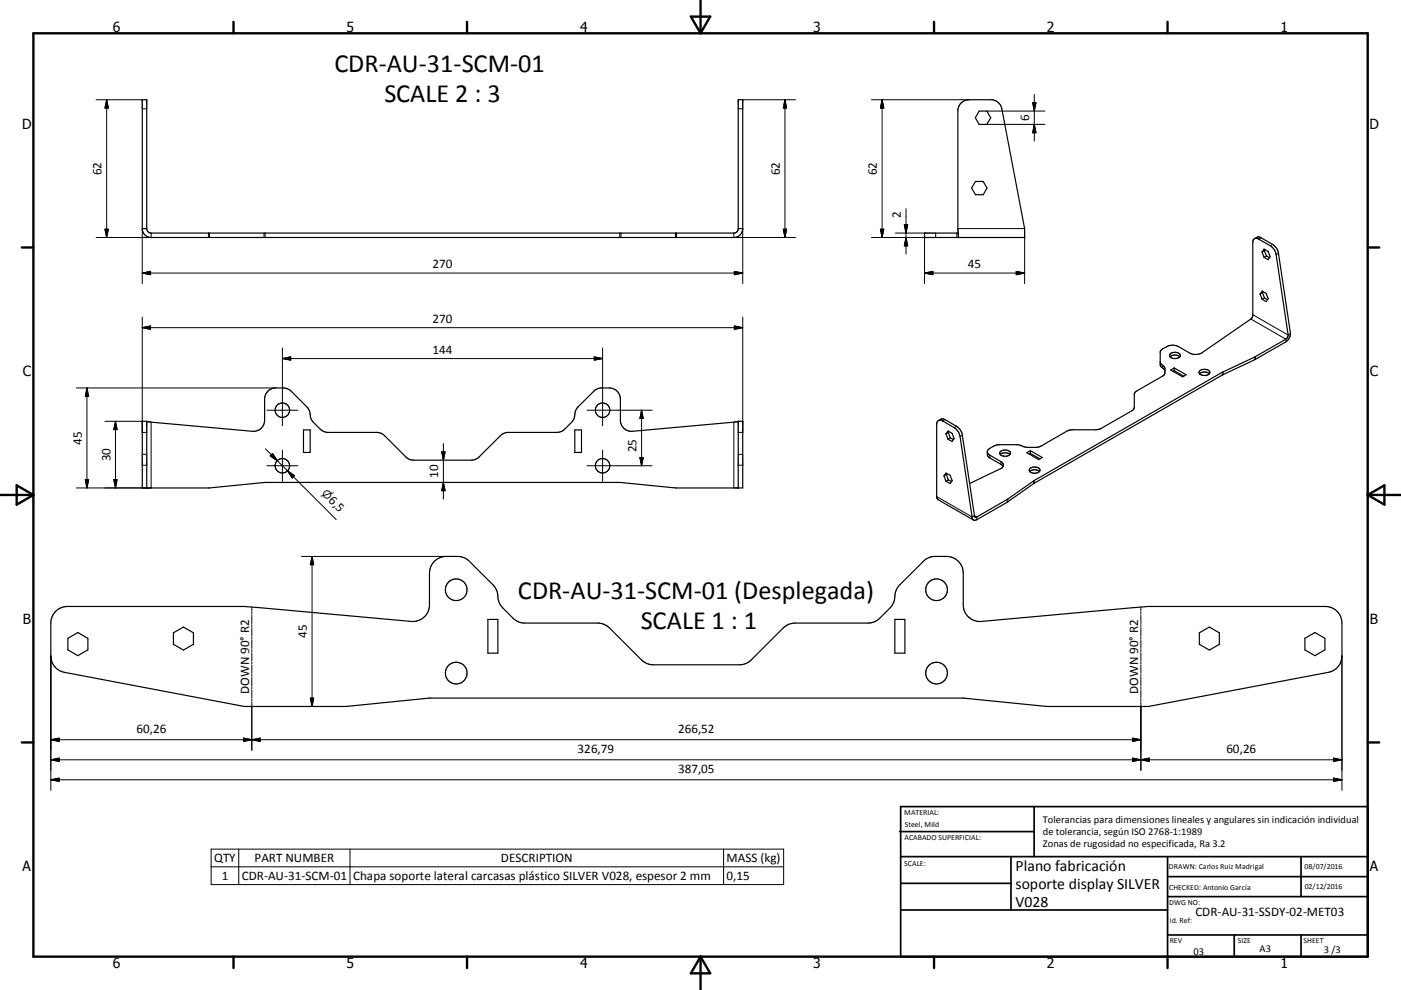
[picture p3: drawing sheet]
<svg xmlns="http://www.w3.org/2000/svg" width="420mm" height="297mm" viewBox="0 0 420 297" stroke-linecap="round" stroke-linejoin="round" font-family="sans-serif">
<g fill="none" stroke="#000" stroke-width=".36">
<path d="M293.5 33.3h2.4l1.1 2-1.1 2h-2.4l-1.1-2zM292.5 54.4h2.3l1.1 2-1.1 2h-2.3l-1.2-2zM42.7 68.6a2.67 2.67 0 0 0 2.6 2.7h174.7a2.67 2.67 0 0 0 2.7-2.7M42.7 68.6v-38.7h1.3v38.7M42.7 68.6h1.3M44 68.6a1.35 1.35 0 0 0 1.3 1.3h174.7a1.35 1.35 0 0 0 1.3-1.3M221.3 68.6v-38.7h1.4v38.7M221.3 68.6h1.4M287.3 69.9h-10.1v1.4h30v-2.7l-6.8-36a3.4 3.4 0 0 0-3.3-2.7h-6.6a3.3 3.3 0 0 0-3.3 3.4v35.3l.2 2.7M287.4 71.1v.1M376.1 71.6l.9-.5h.6l3.9 2.2a3.7 3.7 0 0 1 1.8 2.7l3.6 24.1M378.4 75.6l.6 1.6"/>
<path d="M378.4 75.6l.6-.9 1.2 .7 .6 1.6-.6 .9-1.2-.7M379.1 75.2l.6 1.6M379.1 75.2l-.7 .4M379.3 74.9l-.2 .3M379.7 76.8l.9 .5M379.7 76.8l-.7 .4M377.8 88.2l.6-.9 1.2 .7 .6 1.6-.6 .9-1.2-.7M377.8 88.2l.6 1.6M378.5 87.8l.6 1.6M378.5 87.8l-.7 .4M378.7 87.5l-.2 .3M379.1 89.4l.9 .5"/>
<path d="M379.1 89.4l-.7 .4M347.8 108.6l.3 .6 1.1 1.2 .1 1.4-.2 .6-8.7 5.2-.3 .7-.1 4.1-.4 .7-9.9 5.6-1.3 .2h-7.1l-.9 .2-8.8 4.9-3.4 .2-3.1-.8h-5.4l-1.5 .3-1.7 1-.5 .7 .2 1.5 4.1 2.6 .4 .4M350.8 107a2.28 2.28 0 0 0 2.9 0M350.8 107a1.07 1.07 0 0 1 .2-1.1 1.07 1.07 0 0 1 1.2-.2 1.17 1.17 0 0 1 1.5 1.3M350.8 107a2.26 2.26 0 0 1 2.9 0M351 111l1.1-.6 3.5 2-1 .7zM352.1 111.2l2.8 1.7M352.1 111.2l-.4 .2M352.1 110.4v.8M359.6 112.1a2.34 2.34 0 0 0 3 0M359.6 112.1a1.05 1.05 0 0 1 .3-1.1 1.05 1.05 0 0 1 1.1-.2 1.16 1.16 0 0 1 1.2 .2 1.16 1.16 0 0 1 .4 1.1M359.6 112.1a2.19 2.19 0 0 1 3 0"/>
<path d="M386.2 100.5l-.5 1.1a130.3 130.3 0 0 1-19.2 10.1l-56.4 32.5a115.1 115.1 0 0 1-17.2 10.9l-.5 .1-.2-.5M386.2 100.5l-3.6-24.1a4 4 0 0 0-1.7-2.7l-3.5-2a1.05 1.05 0 0 0-1.2-.2 1.05 1.05 0 0 0-.6 1l-.1 22.7-.5 .5-14.6 10.1a3.9 3.9 0 0 1-3.7 .1l-3.7-2a3.8 3.8 0 0 0-3.2 .1l-1.6 1-.4 .7 .1 3.9 1.1 1.2 .3 .6M386.9 100.1a3.2 3.2 0 0 1-1.4 2.5 135 135 0 0 1-19 9.9l-56.4 32.5a112.3 112.3 0 0 1-17.5 11 .85 .85 0 0 1-1.2-.9M386.9 100.1l-.7 .4M44 126.4v20M44 126.4h-1.3v20h20.1l16.7-1.7h106.3l16.7 1.7h20.2v-20h-1.4M44 126.4l31.7 3a3.4 3.4 0 0 0 3.6-3.3v-6.4a3.3 3.3 0 0 1 3.4-3.3h2.7l1.6 .7 5 5a4.3 4.3 0 0 1 1.1 3.2l.6 1.1 2.3 2.4 1.5 .8 15.4 .1 1.3 .3 1.1 .7 6.7 6.7 1.2 .6 .8 .1 18.2-.1 1.1-.6 6.7-6.7 1.1-.7 1.3-.3h15l1.6-.7 2.4-2.3a4.5 4.5 0 0 0 1.1-3.2l.8-1.4 5.1-5 1.5-.7h2.8a3.3 3.3 0 0 1 3.3 3.3v6.4a3.3 3.3 0 0 0 3.6 3.3l31.7-3M91 129h2v6.7h-2zM172.3 129h2v6.7h-2zM221.3 126.4v20M281.4 126.1l.9 .1 3.8 2.1a4.1 4.1 0 0 1 1.7 2.7l3.6 24.1M283.6 130.2l.6-.9 1.2 .7 .7 1.6-.7 .9-1.2-.7"/>
<path d="M283.6 130.2l.6 1.6M284.3 129.8l.6 1.5M284.3 129.8l-.7 .4M284.5 129.5l-.2 .3M284.9 131.3l1 .6M284.9 131.3l-.7 .5M296 135.6l.5 .8 3.9 2.3a1.09 1.09 0 0 1 .4 1.1 1.09 1.09 0 0 1-.8 .8l-9.3 4.5M299.9 136.3a2.27 2.27 0 0 0 2.9 .1M299.9 136.3a1.05 1.05 0 0 1 .2-1.1 1.05 1.05 0 0 1 1.1-.2 1.13 1.13 0 0 1 1.2 .2 1.13 1.13 0 0 1 .4 1.2M299.9 136.4a2.29 2.29 0 0 1 2.9 0M307.9 135.8l1-.6 3.6 2.1-1.1 .6zM308.9 136l2.9 1.7"/>
<path d="M308.9 136l-.3 .2M308.9 135.2v.8M283 142.8l.6-.9 1.3 .7 .6 1.6-.6 .9-1.3-.7M283 142.8l.6 1.6M283.7 142.4l.6 1.5M283.7 142.4l-.7 .4M283.9 142.1l-.2 .3M284.3 143.9l1 .6M284.3 143.9l-.7 .5M292.2 154.7l-3.7-24.1a3.9 3.9 0 0 0-1.7-2.7l-3.9-2.2-.8 .1-.8 .4-.4 .6v22.5l.4 .6 10.5 6.1M292.2 154.7l-.8 .4M308.7 141.5a2.28 2.28 0 0 1 2.9 0"/>
<path d="M308.8 140.5a2.13 2.13 0 0 1 3 .4 1.84 1.84 0 0 1-3.2 .3zM16.5 183.6a5.1 5.1 0 0 1 3.7-1.7h53l50.1 4.5a5 5 0 0 0 5.5-4.9v-9.6a5 5 0 0 1 5-5h3.4a4.9 4.9 0 0 1 3.5 1.5l7.1 7.1a6.2 6.2 0 0 1 1.6 4.5l1 2 3.4 3.5a5.1 5.1 0 0 0 3.5 1.4h21.9a5 5 0 0 1 3.5 1.5l9.6 9.6a5 5 0 0 0 3.5 1.4h25.9a5 5 0 0 0 3.5-1.4l9.6-9.6a5 5 0 0 1 3.6-1.5h21.8a5.1 5.1 0 0 0 3.6-1.4l3-3.1a6.1 6.1 0 0 0 1.6-4.5l.4-1.1 .9-1.3 7.1-7.1a4.9 4.9 0 0 1 3.6-1.5h3.4a5.1 5.1 0 0 1 5 5v9.6a5 5 0 0 0 5.4 4.9l50.1-4.5h53a5 5 0 0 1 5 5v9.9a5 5 0 0 1-4 4.9l-54 10.2h-30.3l-25.5-2.5h-159.5l-25.5 2.5h-30.3l-53.9-10.2a5 5 0 0 1-4.1-4.9l.1-10.4 .4-1.5zM20.3 191.5l3-1.7 3 1.7v3.5l-3 1.7-3-1.7zM52 189.8l3-1.7 3 1.7v3.5l-3 1.7-3-1.7zM146.3 185.8h3v10.1h-3zM268.3 185.8h3v10.1h-3zM359.6 189.8l3-1.7 3 1.7v3.5l-3 1.7-3-1.7zM391.2 191.5l3-1.7 3 1.7v3.5l-3 1.7-3-1.7z"/>
<circle cx="84.6" cy="139.7" r="2.17"/>
<circle cx="84.7" cy="123.1" r="2.17"/>
<circle cx="180.7" cy="123.1" r="2.17"/>
<circle cx="180.7" cy="139.7" r="2.17"/>
<circle cx="136.8" cy="176.9" r="3.2"/>
<circle cx="280.8" cy="176.9" r="3.3"/>
<circle cx="136.8" cy="201.9" r="3.3"/>
<circle cx="280.8" cy="201.9" r="3.3"/>
</g>
<g fill="none" stroke="#000" stroke-width=".3">
<path d="M28.8 29.9h13.9M32 29.9v41.4M32 29.9l.5 2.5h-1zM42.7 32.6h1.3M221.3 32.6h1.4M222.7 29.9h15.8M235.3 29.9l.5 2.5h-1zM235.3 29.9v41.4M261.3 29.9h29.2M264.5 29.9l.5 2.5h-1zM264.5 29.9v41.4M295.9 33.3h17.4"/>
<path d="M295.9 37.3h17.4M309.6 30.8h1l-.5 2.5zM310.1 28.3v14M310.1 37.3l.5 2.5h-1zM31.5 68.8h1l-.5 2.5zM42.7 68.6v16.5M45.3 69.9v1.4h-16.5M62.5 69.9v1.4M62.8 69.9v1.4M79.2 69.9v1.4M79.5 69.9v1.4M185.8 69.9v1.4"/>
<path d="M186.2 69.9v1.4M202.5 69.9v1.4M202.8 69.9v1.4M220 69.9v1.4h18.5M222.7 68.6v16.5M234.8 68.8h1l-.5 2.5zM261.3 71.3h26.1M264 68.8h1l-.5 2.5zM268.5 69.9h8.7M271.1 67.4h1l-.5 2.5zM271.6 62.6v13.7M271.6 71.3l.5 2.5h-1z"/>
<path d="M277.2 71.3v13.8M280.5 69.9v1.4M286.9 69.9v1.4M287.2 68.6h20M307.2 71.3v13.8M378.1 71.3l-.7 .4M381.5 73.3l-.6 .4M383.3 76l-.7 .4M42.7 95.1v34.6h1.3M42.7 81.9h180M42.7 81.9l2.4-.5v1zM42.7 98.3l2.4-.5v1z"/>
<path d="M42.7 98.3h180M220.2 81.4l2.5 .5-2.5 .5zM220.2 97.8l2.5 .5-2.5 .5zM222.7 95.1v34.6h-1.4M277.2 81.9h30M277.2 81.9l2.5-.5v1zM304.7 81.4l2.5 .5-2.5 .5zM375 95.7l10.5 6.1v.8M375.6 94.4l10.6 6.1M22.9 116.4h59.8M26.1 116.4v30M26.1 116.4l.5 2.5h-1z"/>
<path d="M84.7 107.6h96M84.7 107.6l2.5-.5v1zM84.7 104.4v23.3M178.2 107.1l2.5 .5-2.5 .5zM180.7 104.4v23.3M348.5 109.6v.8M366.5 111.7v.8M366.7 111.6v.8M376.2 107.1v.8M376.4 107v.8M31.4 126.4h11.3M34.6 126.4v20"/>
<path d="M34.6 126.4l.5 2.5h-1zM42.7 136.3h1.3M42.7 139.6h1.3M45.3 126.7v19.7h-22.4M79.6 134.7l3.5 3.5M80 139.7h9.3M80 123.1h9.3M81 136.8l.7-.7 1.4 2.1zM83.1 138.2l3.1 3.1M84.7 135.1v9.3M132.4 135.6h1l-.5 2.5zM132.9 133.1v16.6"/>
<path d="M176 139.7h19.5M176 123.1h19.5M180.7 135.1v9.3M191.8 137.2h1.1l-.6 2.5zM192.3 123.1v16.6M192.3 123.1l.6 2.5h-1.1zM220 126.7v19.7M221.3 136.3h1.4M221.3 139.6h1.4M283.3 125.9l-.7 .4M286.8 127.9l-.7 .4M288.5 130.6l-.7 .4"/>
<path d="M296.8 136.6v.8M300.1 138.5v.8M25.6 143.9h1l-.5 2.5zM34.1 143.9h1l-.5 2.5zM86.2 141.3l1.7 1.7M86.2 141.3l2.1 1.4-.7 .7zM86.2 141.3l14.6 14.6M132.9 144.7l.5 2.5h-1zM280.8 149l10.6 6.1M292.2 154.7l.7 .4v.8M302 149.8v.9M302.1 149.7v.9"/>
<path d="M309.9 144.3v.8M310.1 144.2v.8M90.4 166.9h43.4M93.6 166.9v45M93.6 166.9l.4 2.5h-1zM15.2 196.8v40.3M75.5 182.1v1.3M75.5 183.7v.6M75.5 184.6v2.5M75.5 187.4v.6M75.5 188.3v2.5M75.5 191.1v.7"/>
<path d="M75.5 192.1v2.4M75.5 194.8v.7M75.5 195.8v2.5M75.5 198.6v.6M75.5 199.5v2.5M342 182.1v1.3M342 183.7v.6M342 184.6v2.5M342 187.4v.6M342 188.3v2.5M342 191.1v.7M342 192.1v2.4"/>
<path d="M342 194.8v.7M342 195.8v2.5M342 198.6v.6M342 199.5v2.5M402.3 196.8v40.3M75.5 202.3v.6M75.5 203.2v2.5M75.5 206v.7M75.5 207v2.5M75.5 209.8v.6M75.5 210.7v14.4M93 209.4h1l-.4 2.5z"/>
<path d="M342 202.3v.6M342 203.2v2.5M342 206v.7M342 207v2.5M342 209.8v.6M342 210.7v20.4M15.2 221.9h326.8M15.2 221.9l2.5-.5v1zM15.2 227.9l2.5-.5v1zM15.2 233.9l2.5-.5v1zM15.2 227.9h387.1M15.2 233.9h387.1"/>
<path d="M73 221.4l2.5 .5-2.5 .5zM75.5 221.9l2.5-.5v1zM339.6 227.4l2.4 .5-2.4 .5zM339.6 221.4l2.4 .5-2.4 .5zM342 227.9l2.6-.5v1zM399.8 233.4l2.5 .5-2.5 .5zM399.8 227.4l2.5 .5-2.5 .5zM63.3 254.7h171.6v10.7h-171.6zM71.6 254.7v10.7M104.9 254.7v10.7M216.9 254.7v10.7M63.3 260.1h171.6"/>
</g>
<g fill="none" stroke="#000" stroke-width=".71">
<path d="M10 10h400v277h-400zM70 6.6v3.4M140 6.6v3.4M207.1 5h5.8l-2.9 5zM210 0v10M280 6.6v3.4M350 6.6v3.4M6.6 74.2h3.4M410 74.2h3.5M0 148.5h10M5 145.6l5 2.9-5 2.9zM410 148.5h10.1"/>
<path d="M410 148.5l5.1-2.9v5.8zM6.6 222.7h3.4M410 222.7h3.5M70 287v3.4M140 287v3.4M210 287v10M210 287l2.9 5h-5.8zM280 287v3.4M350 287v3.4"/>
</g>
<g fill="none" stroke="#000" stroke-width=".51">
<path d="M269.7 249.5h40.3M270 242h140v45h-140zM270 257h140M303.1 257v16M310 242v15M350 257v30M390.1 257v12M270 265h33.1M270 273h80M350 269h60M350 263h60M350 280.5h60"/>
<path d="M370 280.5v6.5M390.1 280.5v6.5"/>
</g>
<g fill="#000" stroke="#000" stroke-width=".3">
<path d="M32 29.9l.5 2.5h-1zM235.3 29.9l.5 2.5h-1zM264.5 29.9l.5 2.5h-1zM309.6 30.8h1l-.5 2.5zM310.1 37.3l.5 2.5h-1zM31.5 68.8h1l-.5 2.5zM234.8 68.8h1l-.5 2.5zM264 68.8h1l-.5 2.5zM271.1 67.4h1l-.5 2.5zM271.6 71.3l.5 2.5h-1zM42.7 81.9l2.4-.5v1zM42.7 98.3l2.4-.5v1z"/>
<path d="M220.2 81.4l2.5 .5-2.5 .5zM220.2 97.8l2.5 .5-2.5 .5zM277.2 81.9l2.5-.5v1zM304.7 81.4l2.5 .5-2.5 .5zM26.1 116.4l.5 2.5h-1zM84.7 107.6l2.5-.5v1zM178.2 107.1l2.5 .5-2.5 .5zM34.6 126.4l.5 2.5h-1zM81 136.8l.7-.7 1.4 2.1zM132.4 135.6h1l-.5 2.5zM191.8 137.2h1.1l-.6 2.5zM192.3 123.1l.6 2.5h-1.1z"/>
<path d="M25.6 143.9h1l-.5 2.5zM34.1 143.9h1l-.5 2.5zM86.2 141.3l2.1 1.4-.7 .7zM132.9 144.7l.5 2.5h-1zM93.6 166.9l.4 2.5h-1zM93 209.4h1l-.4 2.5zM15.2 221.9l2.5-.5v1zM15.2 227.9l2.5-.5v1zM15.2 233.9l2.5-.5v1zM73 221.4l2.5 .5-2.5 .5zM75.5 221.9l2.5-.5v1zM339.6 227.4l2.4 .5-2.4 .5z"/>
<path d="M339.6 221.4l2.4 .5-2.4 .5zM342 227.9l2.6-.5v1zM399.8 233.4l2.5 .5-2.5 .5zM399.8 227.4l2.5 .5-2.5 .5z"/>
</g>
<g font-size="7.9">
<text x="100.2" y="21.7">CDR-AU-31-SCM-01</text>
<text x="115.2" y="30.6">SCALE 2 : 3</text>
<text x="155.3" y="179.8">CDR-AU-31-SCM-01 (Desplegada)</text>
<text x="192.1" y="188.8">SCALE 1 : 1</text>
</g>
<g font-size="4.7">
<text x="304.5" y="261.2">Plano fabricación</text>
<text x="304.5" y="266.6">soporte display SILVER</text>
<text x="304.5" y="272">V028</text>
</g>
<g font-size="4.2">
<text x="33.9" y="9.6">6</text>
<text x="103.9" y="9.6">5</text>
<text x="173.9" y="9.6">4</text>
<text x="243.8" y="9.6">3</text>
<text x="313.9" y="9.6">2</text>
<text x="383.9" y="9.6">1</text>
<text x="6.7" y="38.7">D</text>
<text x="410.5" y="38.7">D</text>
<text x="6.9" y="112.9">C</text>
<text x="410.7" y="112.9">C</text>
<text x="6.9" y="187.1">B</text>
<text x="410.7" y="187.1">B</text>
<text x="6.8" y="261.4">A</text>
<text x="410.7" y="261.4">A</text>
<text x="33.9" y="290.4">6</text>
<text x="103.9" y="290.4">5</text>
<text x="173.9" y="290.4">4</text>
<text x="243.8" y="290.4">3</text>
<text x="313.9" y="290.4">2</text>
<text x="383.9" y="290.4">1</text>
</g>
<g font-size="3.9">
<text x="308.5" y="36.3" transform="rotate(-90 308.5 36.3)">6</text>
<text x="30.4" y="52.6" transform="rotate(-90 30.4 52.6)">62</text>
<text x="233.8" y="52.6" transform="rotate(-90 233.8 52.6)">62</text>
<text x="262.9" y="52.6" transform="rotate(-90 262.9 52.6)">62</text>
<text x="270.1" y="65.4" transform="rotate(-90 270.1 65.4)">2</text>
<text x="129.7" y="80.3">270</text>
<text x="290.2" y="80.3">45</text>
<text x="129.7" y="96.8">270</text>
<text x="129.7" y="106.1">144</text>
<text x="24.6" y="133.4" transform="rotate(-90 24.6 133.4)">45</text>
<text x="190.8" y="135.6" transform="rotate(-90 190.8 135.6)">25</text>
<text x="33.1" y="138.4" transform="rotate(-90 33.1 138.4)">30</text>
<text x="131.4" y="143.4" transform="rotate(-90 131.4 143.4)">10</text>
<text x="98.3" y="150.3" transform="rotate(45 98.3 150.3)">6,5</text>
<text x="92" y="191.4" transform="rotate(-90 92 191.4)">45</text>
<text x="74.7" y="208.2" transform="rotate(-90 74.7 208.2)">DOWN 90° R2</text>
<text x="341.2" y="208.2" transform="rotate(-90 341.2 208.2)">DOWN 90° R2</text>
<text x="40.9" y="219.9">60,26</text>
<text x="203.3" y="219.9">266,52</text>
<text x="173.1" y="225.8">326,79</text>
<text x="367.7" y="225.8">60,26</text>
<text x="203.3" y="231.8">387,05</text>
<text x="64.2" y="258.7">QTY</text>
<text x="66.5" y="264">1</text>
<text x="72.5" y="264">CDR-AU-31-SCM-01</text>
<text x="76.3" y="258.7">PART NUMBER</text>
<text x="150.2" y="258.7">DESCRIPTION</text>
<text x="217.8" y="258.7">MASS (kg)</text>
<text x="217.8" y="264">0,15</text>
<text x="105.8" y="264.1">Chapa soporte lateral carcasas plástico SILVER V028, espesor 2 mm</text>
<text x="358.4" y="274.9">CDR-AU-31-SSDY-02-MET03</text>
</g>
<text font-size="3.3" x="96.3" y="148.3" transform="rotate(45 96.3 148.3)">⌀</text>
<g font-size="3.1">
<text x="312.7" y="246.8">Tolerancias para dimensiones lineales y angulares sin indicación individual</text>
<text x="312.7" y="250.4">de tolerancia, según ISO 2768-1:1989</text>
<text x="312.7" y="254">Zonas de rugosidad no especificada, Ra 3.2</text>
<text x="357.8" y="286.5">03</text>
<text x="377.6" y="285.6">A3</text>
<text x="396.9" y="285.9">3 /3</text>
</g>
<g font-size="2.4">
<text x="271.1" y="244.4">MATERIAL:</text>
<text x="271.2" y="252">ACABADO SUPERFICIAL:</text>
<text x="271.3" y="248">Steel, Mild</text>
<text x="271.1" y="259.7">SCALE:</text>
<text x="350.4" y="260.8">DRAWN: Carlos Ruiz Madrigal</text>
<text x="391.1" y="260.6">08/07/2016</text>
<text x="350.5" y="267">CHECKED: Antonio García</text>
<text x="391.2" y="266.7">02/12/2016</text>
<text x="350.5" y="271.4">DWG NO:</text>
<text x="350.7" y="276.9">Id. Ref:</text>
<text x="350.7" y="282.8">REV</text>
<text x="371.1" y="282.9">SIZE</text>
<text x="390.8" y="283">SHEET</text>
</g>
</svg>
